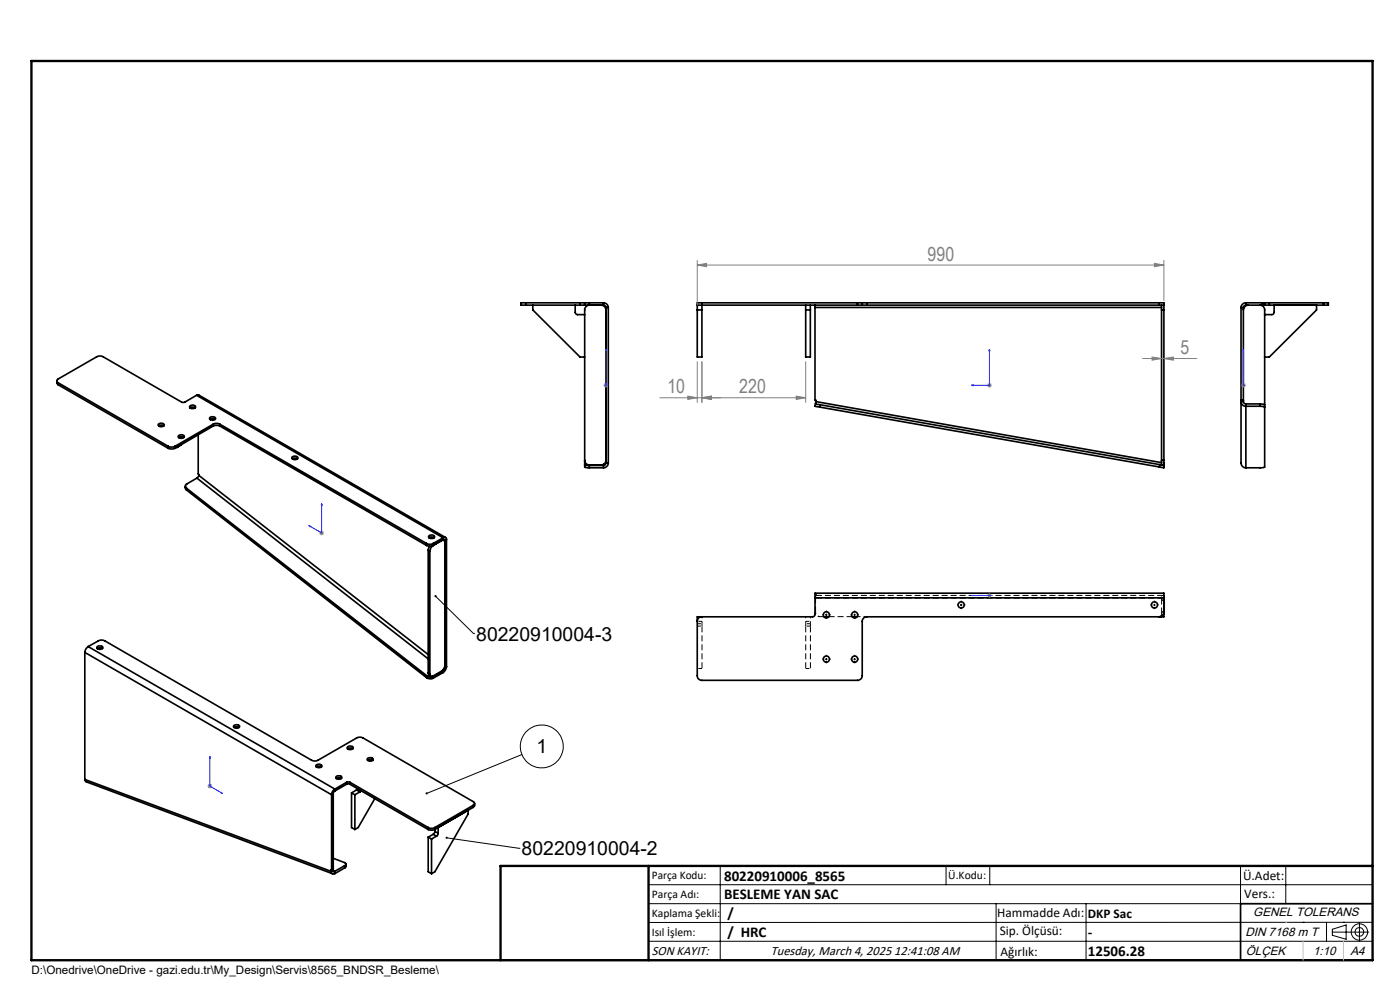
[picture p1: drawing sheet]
<svg xmlns="http://www.w3.org/2000/svg" width="297mm" height="210mm" viewBox="0 0 297 210" stroke-linecap="round" stroke-linejoin="round" font-family="sans-serif">
<g fill="none" stroke="#000" stroke-width=".35">
<path d="M111.5 64.2h-1v.5h1M111.5 64.7h11.5M111.5 64.2h11.5M111.5 64.2v.5M113 64.7v1l10 10h1M122 64.7v1.5l.2 .4 .2 .1h1.6M123 64.2h1M123 64.7h1M123 64.2v.5M124 64.2h1M124 64.7h1M124 64.2v.5"/>
<path d="M125 64.7a1.02 1.02 0 0 0-1 1v33.4l1 .1M125 64.7h3M125 64.2h3M125 64.2v.5M127.5 64.7a1.09 1.09 0 0 1 1.1 1M128 64.2a1.02 1.02 0 0 1 1 1M128 64.7l.4 .2 .2 .3M128 64.2v.5M128.6 65.2h.4M128.6 65.2v33M129 65.2v33M147.9 64.7h34"/>
<path d="M147.9 64.2h1v11.5h-1zM147.9 65.7h1M148.9 64.2h33M170.9 65.7h1M170.9 64.7v11h1v-11M172.9 64.7v.5M172.9 65.2v19.7h.2v.3M172.9 65.2h73.5M181.9 64.7h1M181.9 64.2h1M181.9 64.2v.5M182.9 64.7h1"/>
<path d="M182.9 64.2h1M182.9 64.2v.5M183.9 64.7h62M183.9 64.2h62M183.9 64.2v.5M245.9 64.7h1M245.9 64.2h1v.5M245.9 64.2v.5M246.4 64.7v1M246.4 65.7v31.9M246.4 65.7h.5M246.9 64.7v1"/>
<path d="M246.9 65.7v31.9M263.3 65.2v33a1.02 1.02 0 0 0 1 1M263.3 65.2h.5M263.8 65.2v20M264.3 64.2a1.02 1.02 0 0 0-1 1M264.3 64.7l-.4 .2-.1 .3M264.3 64.7h3.5M264.3 64.2h3.5M264.3 64.2v.5M264.8 64.7a1.09 1.09 0 0 0-1 1M267.3 64.7a1.02 1.02 0 0 1 1 1v33.4l-.6 .1h-3.4M267.8 64.7h.5"/>
<path d="M267.8 64.2h.5M267.8 64.2v.5M268.3 64.7h1M268.3 64.2h1M268.3 64.2v.5M269.3 64.7h11.5M269.3 64.2h11.5M269.3 64.2v.5M270.3 64.7v1.5l-.1 .4-.3 .1h-1.6M279.3 64.7v1l-10 10h-1M280.8 64.2h1v.5h-1M280.8 64.2v.5"/>
<path d="M12.1 80.8v.5l.2 .3M12.3 81.2a.43 .43 0 0 1-.2-.4 .43 .43 0 0 1 .2-.4l8.2-4.7a1.5 1.5 0 0 1 1.4 0l16.8 9.7 .5-.1 2.5-1.5M12.3 81.2l23.4 13.5M12.3 81.2v.4M12.3 81.6l23.4 13.5M33.7 89.9h.1a.59 .59 0 0 1 .6-.2 .59 .59 0 0 1 .4 .6l-.2 .1a.55 .55 0 0 1-.7 .1 .55 .55 0 0 1-.2-.6zM33.7 90.3a.94 .94 0 0 1 1 0M35.7 94.7a1.5 1.5 0 0 0 1.4 0M35.7 95.1l.5 .1 .9-.1M35.7 94.7v.4M37.1 94.7v.4M37.5 94.9h.1"/>
<path d="M37.9 92.5v-.1a.68 .68 0 0 1 1.2 .3 .73 .73 0 0 1-1.3-.2zM37.9 92.8l.4-.2 .7 .2M38.2 94.5h.1M38.2 92.7v.2M38.2 94.5l-.7 .4M40.3 86.1a.68 .68 0 0 1 1.2 .3 .68 .68 0 0 1-.7 .3 .68 .68 0 0 1-.5-.5zM40.3 86.5l.4-.1 .7 .1M41.7 83.8h.5l52.3 30.2M41.7 83.8l52.3 30.3M42.1 92.2v8.3l.1 .4M44.5 88.6l.4-.2a.47 .47 0 0 1 .6 0 .47 .47 0 0 1 .1 .5 .67 .67 0 0 1-.6 .2 .67 .67 0 0 1-.5-.5zM44.6 89l.5-.2 .5 .2"/>
<path d="M45.2 90a1.5 1.5 0 0 1 1.4 0M45.2 90.4l.6-.2 .8 .2M45.2 90l-8.1 4.7M45.2 90v.4M45.2 90.4l-8.1 4.7M46.6 90l43.9 25.3M46.6 90v.4M46.6 90.4l43.9 25.3M61.9 97l.5-.2a.44 .44 0 0 1 .6 0 .44 .44 0 0 1 0 .6 .65 .65 0 0 1-.6 .1 .65 .65 0 0 1-.5-.5zM62 97.3l.5-.2 .6 .2M124 97.6a.96 .96 0 0 0 1 1h2.5a1.02 1.02 0 0 0 1.1-1M124 98.6l1 .1"/>
<path d="M125 99.2h3M125 98.7v.5M128 98.5v.7M128.6 98.2l-.2 .4-.4 .1h-3M128.6 98.2h.4M129 98.2a1.02 1.02 0 0 1-1 1M173 85.7l-.1 .5 1 .2M173 85.7l1 .2M173.1 85.2l-.1 .5M173.1 85.2l73.3 12.9M173.9 86.4l72 12.7M174 85.9l-.1 .5"/>
<path d="M174 85.9l72 12.7M246 98.6l1 .1M246 98.6l-.1 .5M246.4 97.6v1h.5v-1M246.4 97.6h.5M246.9 98.2l.1 .5M247 98.7l-.1 .5-1-.1M263.3 84.9h.5M263.8 85.2h-.5a1.02 1.02 0 0 0 1 1h3M263.8 85.2l.2 .4 .3 .1M264.3 85.7v13.5M264.3 85.7h3"/>
<path d="M267.3 86.2l1 .2M267.3 85.7l1 .2M267.3 85.7v.5M39.3 103v.6l.3 .4M39.6 104l50.9 39.7M39.6 103.6l51 39.8M39.6 103.6v.4M41.8 101.4l-2.1 1.2a.53 .53 0 0 0-.4 .5 .53 .53 0 0 0 .3 .5M41.8 101.4l49 38.4M42.2 100.9l-.4 .5M42.2 100.9l48.6 37.9M90.5 115.3a1.5 1.5 0 0 0 1.4 0"/>
<path d="M90.5 115.7a1.5 1.5 0 0 0 1.4 0M90.5 115.3v.4M90.8 116.7v26.1M90.8 116.7l.4 .2M90.9 113.7l.2-.1a.56 .56 0 0 1 .7-.2 .56 .56 0 0 1 .3 .6l-.2 .2a.62 .62 0 0 1-1-.5zM91 114.1l.4-.2 .7 .2M91.2 115.9l-.4 .8M91.2 116.9v26.1M91.9 115.7a1.6 1.6 0 0 0-.7 1.2M91.9 115.3v.4M94 114.5l.2 .1M94 114.1a.42 .42 0 0 1 .5-.1 .42 .42 0 0 1 .2 .5"/>
<path d="M94 114.5l.3-.1 .1 .3M94 114.1l-2.1 1.2M94 114.1v.4M94 114.5l-2.1 1.2M94 114.5l.4 .2M94.4 115.1a.44 .44 0 0 0-.2-.5 .44 .44 0 0 0-.5 .1l-1.8 1M94.4 114.7v26.9M94.7 114.5l-.3 .2M94.7 114.5v26.9M18 138.4l52.3 30.2M18 138.4v26.9M18.7 137.2l2.1-1.2a1.5 1.5 0 0 1 1.5 0l43.8 25.2a1.5 1.5 0 0 0 1.4 0l8.1-4.6a1.5 1.5 0 0 1 1.4 0l23.4 13.4a.42 .42 0 0 1 .3 .4 .42 .42 0 0 1-.3 .4"/>
<path d="M18.7 137.2a1.6 1.6 0 0 0-.7 1.2M18.7 137.2l52.3 30.2M20.6 137.2l.4-.2a.5 .5 0 0 1 .6 0 .5 .5 0 0 1 .1 .6h-.1a.6 .6 0 0 1-.6 .2 .6 .6 0 0 1-.4-.6zM20.6 137.6l.1-.1a.9 .9 0 0 1 1 .1M148.9 130.8a.96 .96 0 0 0-1 1M172.9 126.8v3.6l-.5 .4h-24.5v12.5a.96 .96 0 0 0 1 1h33a.97 .97 0 0 0 1-1v-11.5a.96 .96 0 0 1 1-1l62.5-.1M172.9 126.8v-1h74v4M172.9 126.8h74.1M174.8 130.8h1M180.8 130.8h1M246.9 129.8v1h-.5v-.1M246.9 129.8a1.02 1.02 0 0 1-1 1"/>
<path d="M246.9 126.4l.1 .4M247 126.8l-.1 3.4M49.6 153.9l.2-.1a.58 .58 0 0 1 .6-.1 .58 .58 0 0 1 .4 .5 .69 .69 0 0 1-1.2-.2zM49.6 154.3l.4-.1 .7 .1M73.7 158.8l.5-.1 .6 .1M73.8 158.4l.1-.1a.62 .62 0 0 1 1 .5l-.3 .2a.54 .54 0 0 1-.6 0 .54 .54 0 0 1-.3-.5zM90.5 143.7a1.39 1.39 0 0 0 1.4 .2M90.6 143.4a1.3 1.3 0 0 0 1.4 .1M90.6 143.4l-.1 .3M90.8 142.8l.1 .3 .5 .3M90.8 142.8l.4 .2M92 143.5l-.1 .4"/>
<path d="M93.9 142.2l.2 .1M94 142.7l-2.1 1.2M94.1 142.3l-2.1 1.2M94.1 142.3l-.1 .4M94.3 141.6h.1M94.4 141.1a1.6 1.6 0 0 1-.7 1.3l-1.8 1a.44 .44 0 0 1-.5 0 .44 .44 0 0 1-.2-.4M94.4 141.6l-.3 .7M94.7 141.4l-.2 .7-.5 .6M94.7 141.4l-.3 .2M18 165.3l.3 .5 52.3 19.5M18 165.3l52.2 19.5M67.1 162.3a.78 .78 0 0 1 1.2 .2 .7 .7 0 0 1-.7 .4 .7 .7 0 0 1-.6-.5z"/>
<path d="M67.1 162.7l.3-.2 .8 .2M70.3 168.6v16.1M70.7 168.4l-.4 .2M70.7 168.4v16.1l-.4 .2M71 167.4a1.38 1.38 0 0 0-.7 1.2M71 167.8l-.3 .3v.3M71 167.4v.4M71.3 164.7l.3-.1a.5 .5 0 0 1 .6 0 .5 .5 0 0 1 .2 .5l-.1 .1a.59 .59 0 0 1-.7 .1 .59 .59 0 0 1-.3-.6zM71.3 165.1h.1a.9 .9 0 0 1 1 0M73.5 165.9h.7M73.5 166.4h.7M73.5 165.9l-2.5 1.5"/>
<path d="M73.5 165.9v.5M73.5 166.4l-2.5 1.4M74.2 165.9l16.6 9.6M74.2 165.9v.5M74.2 166.4l16.6 9.6M74.6 168.2l.7 .4M74.6 168.2v7.3l.7 .5M75.3 168.6v7.4M75.6 167.6l.7 .4M75.6 167.6l-1 .6M75.9 167.3l-.3 .3M76.3 168l-1 .6"/>
<path d="M76.6 167.7l-.3 .3M78 160.9l.2-.1a.52 .52 0 0 1 .6-.1 .52 .52 0 0 1 .3 .6l-.1 .1a.57 .57 0 0 1-.7 .1 .57 .57 0 0 1-.3-.6zM78 161.3v-.1a.95 .95 0 0 1 1.1 .1M79.5 169.4l-3.5 6.1-.7 .5M90.8 175.5a1.5 1.5 0 0 0 1.5 0M90.8 177.6l.7 .4M90.8 177.6v7.3l.7 .4M90.8 175.5v.5M91.5 178v7.3M91.9 177l.7 .4M91.9 177l-1.1 .6M92.3 176.3l-.4 .7"/>
<path d="M92.3 176.3l.7 .5M92.3 175.5v.8M92.6 177.4l-1.1 .6M93 176.8l-.4 .6M93 175.5v1.3M99.3 171.9v.8l-7 12.2-.8 .4M100.4 171.3l-8.3 4.7-.8 .1-.5-.1M100.4 170.8l-8.1 4.7M100.4 170.8v.5M100.7 170.4l-.1 .7-.2 .2M70.2 184.8a.54 .54 0 0 0 .3 .5 .54 .54 0 0 0 .5 0M70.3 184.7l-.1-.1v.2"/>
<path d="M70.6 184.6l.1 .3 .3-.1M70.6 184.6l-.4 .2M70.6 184.5v.1M70.6 184.7l.4 .1M70.7 182.1l2.4 .9a.34 .34 0 0 1 .3 .3 .34 .34 0 0 1-.3 .3M71 184.8v.5M73.1 183.6l-2.1 1.2M73.1 183.6l.1 .5M73.2 184.1l-2.2 1.2M73.4 183.2v.6l-.2 .3M291.2 191.7h-28v12M106.2 203.7h185"/>
<circle cx="175.3" cy="139.8" r=".66"/>
<circle cx="175.3" cy="130.4" r=".66"/>
<circle cx="181.3" cy="130.4" r=".65"/>
<circle cx="181.3" cy="139.8" r=".65"/>
<circle cx="203.9" cy="128.3" r=".66"/>
<circle cx="244.9" cy="128.3" r=".66"/>
</g>
<g fill="none" stroke="#000" stroke-width=".21" stroke-dasharray="1.3 .6" stroke-linecap="butt">
<path d="M148.9 132.3v.5M170.9 132.3v.5M171.9 132.8v-.5M173 126.8l.1-.5M173 126.8h-.1M173 129.8h-.1M173.1 126.3v-.5M174 130.8h-.1M246.4 127.3h.5M246.4 129.8h.5M246.9 129.8h-.5M247 126.8h-.1"/>
<path d="M247 129.8h-.1"/>
</g>
<path d="M147.9 132.8h1M147.9 132.3h1M148.9 131.8h-1M170.9 131.8h1M171.9 132.8h-1M171.9 132.3h-1M172.9 126.8l.2-1M181.8 130.8h2.1M246.4 127.3v-1M148.9 141.8h-1M170.9 141.8h1" fill="none" stroke="#000" stroke-width=".21" stroke-dasharray="1.3 .6" stroke-dashoffset=".5" stroke-linecap="butt"/>
<path d="M246.4 129.8v-2.5" fill="none" stroke="#000" stroke-width=".21" stroke-dasharray="1.3 .6" stroke-dashoffset=".3" stroke-linecap="butt"/>
<path d="M174 130.8h.8M246.4 129.8v.9M246.9 130.2l-.5 .5" fill="none" stroke="#000" stroke-width=".21" stroke-dasharray="1.3 .6" stroke-dashoffset=".4" stroke-linecap="butt"/>
<path d="M148.9 132.8v9M170.9 132.8v9M171.9 132.8v9M246.9 126.8h-73.9" fill="none" stroke="#000" stroke-width=".21" stroke-dasharray="1.3 .6" stroke-dashoffset="-.1" stroke-linecap="butt"/>
<path d="M148.9 132.3v-1.5M170.9 132.3v-1.5M171.9 132.3v-1.5" fill="none" stroke="#000" stroke-width=".21" stroke-dasharray="1.3 .6" stroke-dashoffset=".7" stroke-linecap="butt"/>
<path d="M172.9 126.8h74M246.9 126.3h-74" fill="none" stroke="#000" stroke-width=".21" stroke-dasharray="1.3 .6" stroke-dashoffset="-.2" stroke-linecap="butt"/>
<path d="M172.9 129.8a.99 .99 0 0 0 1 1M174 130.8a.99 .99 0 0 1-1-1M245.9 130.8a.99 .99 0 0 0 1-1" fill="none" stroke="#000" stroke-width=".21" stroke-dasharray="1.3 .6" stroke-dashoffset=".8" stroke-linecap="butt"/>
<path d="M173 126.8v3M175.8 130.8h5" fill="none" stroke="#000" stroke-width=".21" stroke-dasharray="1.3 .6" stroke-dashoffset=".1" stroke-linecap="butt"/>
<g fill="none" stroke="#000" stroke-width=".21">
<path d="M92.4 126.5l8.1 7.9M100.5 134.4h.1M175 139.8h.5M175 130.4h.5M175.3 130.2v.5M175.3 139.6v.5M181 139.8h.6M181 130.4h.6M181.3 130.2v.5M181.3 139.6v.5M203.7 128.3h.5M203.9 128.1v.5"/>
<path d="M244.7 128.3h.4M244.9 128.1v.5M94.8 177.7l15.3 2.2M110.1 179.9h.1M110.7 160l-20.2 8.3M137.6 187.7h153.6M137.6 191.7h153.6M137.6 199.7h153.6M152.8 183.7v20M200.7 183.7v4M210 183.7v4M211.3 191.7v12"/>
<path d="M230.4 191.7v12M263.2 183.7v20M272.8 183.7v8M276.4 195.6h.1M281.4 195.6v4.1M282.6 197.7h7.8M282.6 197.1l3-.9v3l-3-.8zM285 195.6h.1M288.4 195.8v3.8M291.2 195.6l-153.6 .1"/>
<circle cx="114.9" cy="158.3" r="4.6"/>
<circle cx="288.4" cy="197.7" r="1.74"/>
<circle cx="288.4" cy="197.7" r=".93"/>
</g>
<g fill="none" stroke="#00f" stroke-width=".21">
<path d="M128.6 74v.4v-.4M128.6 74v7.7M209.9 74l.1 .4h-.2zM209.9 74v7.7h-3.8M263.8 74v.4v-.4M263.8 74v7.7M128.6 81.6v.2zM128.6 81.7h.1M206.1 81.7l.3-.1v.2zM263.8 81.6v.2zM263.8 81.7h.1M65.5 111.5h.3v.2z"/>
<path d="M68.2 106.8l.1 .3-.1-.1zM68.2 106.8v6.3l-2.7-1.6M206.1 126.3h.3h-.3M206.1 126.3h3.8M209.8 126.3h.2zM209.9 126.3h.1M44.5 160.5l.1 .3h-.2zM44.5 160.5v6.2l2.7 1.6M47 168.1l.2 .2h-.2z"/>
</g>
<g fill="none" stroke="#808080" stroke-width=".21">
<path d="M147.9 56.2l2-.3v.7zM147.9 55.2v9.5M147.9 56.2h99M244.9 55.9l2 .3-2 .4zM246.9 55.2v8.5M147.9 76.7v8.7M148.9 76.7v8.7M170.9 76.7v8.7M242.4 76.1h11.5M244.4 75.7l2 .4-2 .3zM246.9 76.1l2-.4v.7zM128 81.7h1"/>
<path d="M128.2 81.4l.7 .7M128.6 81.2v1M128.9 81.4l-.7 .7M140 84.4h30.9M145.9 84l2 .4-2 .3zM148.9 84.4l2-.4v.7zM168.9 84l2 .4-2 .3zM209.4 81.7h1M209.5 81.4l.8 .7M209.9 81.2v1M210.3 81.4l-.8 .7M263.3 81.7h1"/>
<path d="M263.4 81.4l.8 .7M263.8 81.2v1M264.2 81.4l-.8 .7M67.7 113.1h1M67.9 112.7l.7 .7M68.2 112.6v1M68.6 112.7l-.7 .7M209.4 126.3h1M209.5 126l.8 .7M209.9 125.8v1M210.3 126l-.8 .7M44 166.7h1"/>
<path d="M44.2 166.4l.7 .7M44.5 166.3v.9M44.9 166.4l-.7 .7"/>
</g>
<g fill="none" stroke="#000" stroke-width=".21" stroke-dasharray="15.2 1.3 1.3 1.3" stroke-linecap="butt">
<path d="M174.8 139.8h-.4M174.8 130.4h-.4M175.3 139.3v-.4M175.3 129.9v-.4M175.3 130.9v.4M175.8 139.8h.4M175.8 130.4h.4M180.8 130.4h-.4M180.8 139.8h-.4M181.3 129.9v-.4M181.3 130.9v.4M181.3 139.3v-.4"/>
<path d="M181.8 130.4h.4M181.8 139.8h.4M203.4 128.3h-.4M203.9 127.8v-.4M203.9 128.8v.4M204.4 128.3h.4M244.4 128.3h-.4M244.9 127.8v-.4M244.9 128.8v.4M245.4 128.3h.4M175.3 140.3v.4M181.3 140.3v.4"/>
</g>
<path d="M6.7 12.9h284.5v190.8h-284.5zM137.6 183.7v20M291.2 183.7h-185v20" fill="none" stroke="#000" stroke-width=".5"/>
<path d="M272.8 195.6h.1M276.4 199.7v4M285 199.7v4" fill="none" stroke="#c0c0c0" stroke-width=".21"/>
<g fill="#00f">
<path d="M47 168.1l.2 .2h-.2zM44.5 160.5l.1 .3h-.2z"/>
<path d="M128.6 81.6v.2zM128.6 74v.4zM263.8 81.6v.2zM263.8 74v.4zM206.1 126.3h.3zM209.8 126.3h.2zM65.5 111.5l.3 .2v-.2zM68.2 106.8v.2l.1 .1z"/>
<path d="M206.1 81.7l.3 .1v-.2zM209.9 74l-.1 .4h.2z"/>
</g>
<g fill="#808080">
<path d="M148.9 84.4l2-.4v.7zM145.9 84l2 .4-2 .3zM246.9 76.1l2-.4v.7zM244.4 75.7l2 .4-2 .3z"/>
<path d="M148.9 84.4l2-.4v.7zM168.9 84l2 .4-2 .3zM147.9 56.2l2-.3v.7zM244.9 55.9l2 .3-2 .4z"/>
</g>
<path d="M90.3 168.1v.3l.2-.1-.2 .1a.23 .23 0 0 0 .3 .1 .23 .23 0 0 0 .1-.4 .23 .23 0 0 0-.4 0zM94.6 177.5l-.1 .2h.3h-.3a.23 .23 0 0 0 .3 .2 .23 .23 0 0 0 .1-.3 .23 .23 0 0 0-.3-.1zM92.2 126.3a.24 .24 0 0 0 0 .4 .24 .24 0 0 0 .4-.2 .24 .24 0 0 0-.3-.2l.1 .2z" fill="#000"/>
<g font-size="4.1" fill="#808080">
<text x="196.8" y="55.3">990</text>
<text x="250.4" y="75.1">5</text>
<text x="141.6" y="83.4">10</text>
<text x="156.8" y="83.4">220</text>
</g>
<g font-size="4.1">
<text x="101" y="135.9">80220910004-3</text>
<text x="113.8" y="159.6">1</text>
<text x="110.7" y="181.5">80220910004-2</text>
</g>
<g font-size="3.2">
<text x="153.6" y="190.8">BESLEME YAN SAC</text>
<text x="153.6" y="186.8">80220910006_8565</text>
<text x="154.3" y="194.8">/</text>
<text x="154.3" y="198.8">/ HRC</text>
<text x="230.8" y="198.7">-</text>
<text x="230.8" y="202.8">12506.28</text>
</g>
<g font-size="2.8">
<text x="263.7" y="186.7">Ü.Adet:</text>
<text x="263.9" y="190.5">Vers.:</text>
<text x="211.5" y="194.5">Hammadde Adı:</text>
<text x="230.8" y="194.7">DKP Sac</text>
<text x="138.3" y="202.6">SON KAYIT:</text>
<text x="163.5" y="202.6">Tuesday, March 4, 2025 12:41:08 AM</text>
<text x="212.1" y="198.4">Sip. Ölçüsü:</text>
<text x="212.2" y="202.7">Ağırlık:</text>
</g>
<g font-size="2.6">
<text x="265.9" y="194.4">GENEL TOLERANS</text>
<text x="264.2" y="198.5">DIN 7168 m T</text>
<text x="264.3" y="202.6">ÖLÇEK</text>
<text x="278.5" y="202.6">1:10</text>
<text x="286.5" y="202.6">A4</text>
</g>
<g font-size="2.5">
<text x="138.3" y="186.4">Parça Kodu:</text>
<text x="138.3" y="190.5">Parça Adı:</text>
<text x="201.2" y="186.5">Ü.Kodu:</text>
<text x="138.3" y="194.5">Kaplama Şekli:</text>
<text x="138.3" y="198.6">Isıl İşlem:</text>
<text x="6.7" y="206.7">D:\Onedrive\OneDrive - gazi.edu.tr\My_Design\Servis\8565_BNDSR_Besleme\</text>
</g>
</svg>
